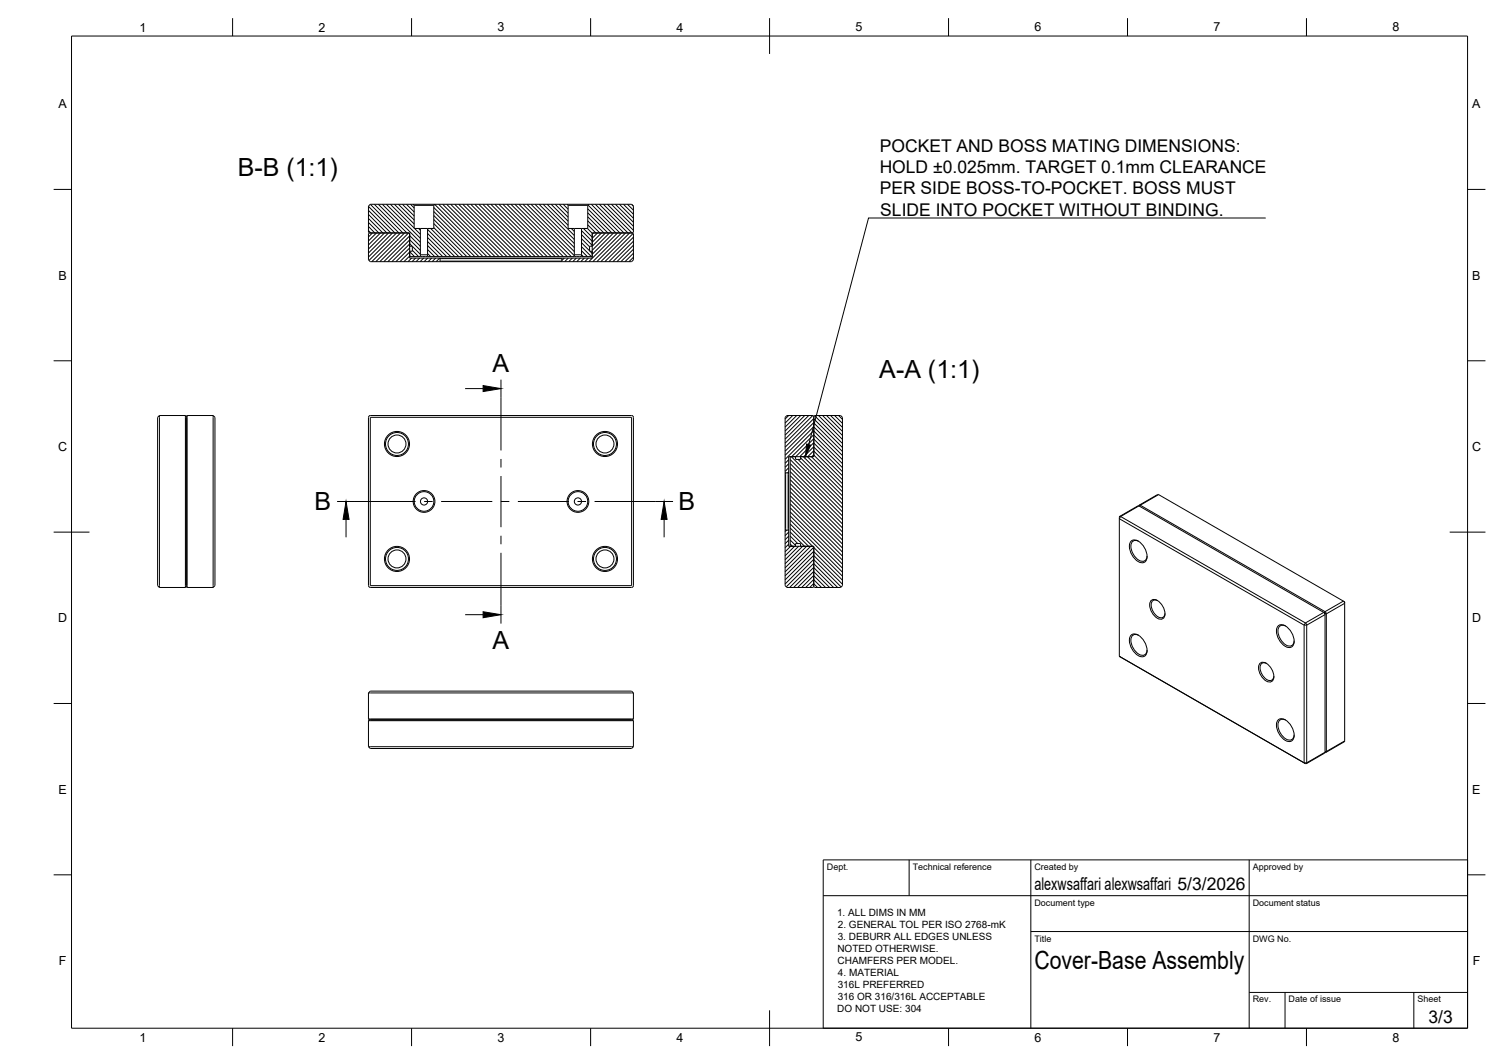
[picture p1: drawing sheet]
<svg xmlns="http://www.w3.org/2000/svg" width="420mm" height="297mm" viewBox="0 0 420 297" stroke-linecap="round" stroke-linejoin="round" font-family="sans-serif">
<!-- layer: Visible -->
<g fill="none" stroke="#000" stroke-width=".28">
<path d="M115.4 57h6.1M115.4 57h-12l-.5 .5v7.3l.3 .2M115.4 57l.3 .3M115.7 57.3h5.5M115.7 57.3v6.5h1.7M121.2 57.3v6.5h-1.8M121.5 57h36.9M121.5 57l-.3 .3M158.4 57h6.1M158.4 57l.3 .3M158.7 57.3h5.5M158.7 57.3v6.5h1.7"/>
<path d="M164.2 57.3v6.5h-1.7M164.5 57h11.9l.6 .5v7.3l-.3 .2M164.5 57l-.3 .3M103.2 65l-.3 .3v7.2l.5 .6h19.4M103.2 65h11.2v7.1h8.4M114.2 65l.2 .3M114.4 71.6h3M114.4 68.7h.8v1.4h-.8M117.4 63.8h2M117.4 71.1h2M117.4 71.6h2M117.4 63.8v7.8"/>
<path d="M119.4 71.6h41M119.4 63.8v7.8M122.8 72.1h34.3M122.8 73.1h34.3M122.8 72.1l.1 .1M122.9 72.9h34.1M122.9 72.2h34.1M122.9 72.9l-.1 .2M122.9 72.2v.7M157 72.2v.7M157 72.9l.1 .2M157.1 72.1l-.1 .1"/>
<path d="M160.4 71.6h2.1M160.4 71.1h2.1M160.4 63.8h2.1M160.4 63.8v7.8M162.5 63.8v7.8M162.5 71.6h2.9M165.4 68.7h-.7v1.4h.7M165.7 65l-.3 .3M176.7 65l.3 .3v7.2l-.6 .6h-19.3M176.7 65h-11.3v7.1h-8.3M44.5 116v48M44.5 116h7.3"/>
<path d="M44.5 116l-.5 .5v47l.5 .5M51.8 116v48M51.8 116l.2 .3M52 116.3v47.5M52.3 116v48M52.3 116h7.2M52.3 116l-.3 .3M59.5 116v48M59.5 116l.5 .5v47l-.5 .5M103.4 116.5h73v47h-73zM176.4 116l-73.2 .1-.2 .4-.1 47 .6 .5h72.9M176.5 116l.5 .5v47l-.5 .5"/>
<path d="M227.4 116.3l.2-.3h7.2l.6 .5v47l-.6 .5h-7.2l-.3-.2M227.4 116.3l-.3-.3h-7.3l-.5 .5v15.4M227.4 116.3v11.2h-7.1v4.4M219.3 131.9v16.3M219.3 131.9l.2 .1M219.5 132v16M219.5 132h.7M220.2 132v16M220.3 131.9v16.3M220.3 131.9l-.1 .1M220.7 127.5v25M222.2 127.5v.8h1.4v-.8"/>
<path d="M227.4 127.3l-.3 .2M219.3 148.2v15.3l.5 .5h7.3l.2-.2M219.5 148h.7M219.5 148l-.2 .2M220.2 148l.1 .2M220.3 148.2v4.3h7.1l-.1 11.3M222.2 152.5v-.7h1.4v.7M227.1 152.5l.3 .2M312.7 144.4v38.8M312.7 144.8l51.6 29.7v38.5M313.1 144.2l51.8 29.9 .1 .4v38.6h-.3l-52-29.9M313.1 144.2l-.4 .2"/>
<path d="M316 151a2.28 2.28 0 0 1 3.1 1 3.9 3.9 0 0 1 .8 4.8 2.28 2.28 0 0 1-3-.9 3.9 3.9 0 0 1-.9-4.9zM318.1 151.1a1.37 1.37 0 0 0-1.6 0 1.37 1.37 0 0 0-.6 1.4 4.5 4.5 0 0 0 3.4 4.2 1.34 1.34 0 0 0 1.2-1.5M318.2 141.2l51.6 29.8M318.2 141.2h-.3l-5.1 3M318.2 141.2l.3-.2 51.8 29.9 .2 .5v38.4l-.3 .2M318.3 141l5.1-2.9h.3l51.9 29.9v38.8l-.1 .3-5.1 2.9M44.5 164h7.3M52 163.8l.3 .2M52 163.8l-.2 .2M52.3 164h7.2M316 177.3a2.28 2.28 0 0 1 3.1 .9 3.9 3.9 0 0 1 .8 4.9 2.28 2.28 0 0 1-3-1 3.9 3.9 0 0 1-.9-4.8zM318.1 177.4a1.37 1.37 0 0 0-1.6-.1 1.37 1.37 0 0 0-.6 1.5 4.5 4.5 0 0 0 3.4 4.2 1.34 1.34 0 0 0 1.2-1.5"/>
<path d="M321.5 167.8a1.82 1.82 0 0 1 2.7 .6l.8 1.1a2.57 2.57 0 0 1-.2 3.2 2.78 2.78 0 0 1-3.2-2 3.2 3.2 0 0 1-.1-2.9zM323.4 167.7a1.27 1.27 0 0 0-1.6 .1 1.27 1.27 0 0 0-.2 1.6 3.7 3.7 0 0 0 2.9 3.1 1.14 1.14 0 0 0 1-1.3M357.1 174.7a2.28 2.28 0 0 1 3 .9 3.9 3.9 0 0 1 .9 4.9 2.28 2.28 0 0 1-3-1 3.9 3.9 0 0 1-.9-4.8zM359.2 174.8a1.37 1.37 0 0 0-1.6-.1 1.37 1.37 0 0 0-.6 1.5 4.5 4.5 0 0 0 3.4 4.2 1.34 1.34 0 0 0 1.1-1.5M369.8 171l.2 .1M369.8 171l.4 .6M370 171.1l.2 .3v38.6M375.3 167.8l.3 .6M102.9 193.4h74.1M102.9 193.4v7.3M102.9 193.4l.5-.5h73l.6 .5M177 193.4v7.3"/>
<path d="M312.7 183.2l.4 .2M351.9 185.3a1.82 1.82 0 0 1 2.8 .7l.7 1.1a2.57 2.57 0 0 1-.2 3.2 2.78 2.78 0 0 1-3.1-2.1 3.2 3.2 0 0 1-.2-2.9zM353.8 185.2a1.27 1.27 0 0 0-1.6 .2 1.27 1.27 0 0 0-.1 1.6 3.7 3.7 0 0 0 2.8 3 1.14 1.14 0 0 0 1-1.3M102.9 201.2h74.1M102.9 208.5h74.1M102.9 200.7h74.1M102.9 201.2v7.3M102.9 208.5l.5 .5h73l.6-.5M102.9 200.7l.3 .3M103.2 201h73.5M103.2 201l-.3 .2M176.7 201l.3 .2"/>
<path d="M177 201.2v7.3M177 200.7l-.3 .3M357.1 200.9a2.28 2.28 0 0 1 3 1 3.9 3.9 0 0 1 .9 4.8 2.28 2.28 0 0 1-3-.9 3.9 3.9 0 0 1-.9-4.9zM359.2 201a1.37 1.37 0 0 0-1.6 0 1.37 1.37 0 0 0-.6 1.4 4.5 4.5 0 0 0 3.4 4.2 1.34 1.34 0 0 0 1.1-1.5M370.2 210l-.1 .2-5.2 3"/>
<circle cx="110.9" cy="123.9" r="3.5"/>
<circle cx="110.9" cy="123.9" r="2.51"/>
<circle cx="110.9" cy="123.9" r="3.2"/>
<circle cx="118.5" cy="140" r="3"/>
<circle cx="118.5" cy="140" r="1.01"/>
<circle cx="118.5" cy="140" r="2.74"/>
<circle cx="161.4" cy="140" r="3"/>
<circle cx="161.4" cy="140" r="1.01"/>
<circle cx="161.4" cy="140" r="2.74"/>
<circle cx="169" cy="123.9" r="3.5"/>
<circle cx="169" cy="123.9" r="2.51"/>
<circle cx="169" cy="123.9" r="3.2"/>
<circle cx="110.9" cy="156" r="3.5"/>
<circle cx="110.9" cy="156" r="2.51"/>
<circle cx="110.9" cy="156" r="3.2"/>
<circle cx="169" cy="156" r="3.5"/>
<circle cx="169" cy="156" r="2.51"/>
<circle cx="169" cy="156" r="3.2"/>
</g>
<!-- layer: Visible Narrow -->
<path d="M323.7 138.1l-5.2 2.9-.2 .3M318.2 141.2l-5.1 3-.4 .6M369.8 171l-5.1 2.9-.4 .6h.7l5.2-2.9M375.3 167.8l-5.1 3-.2 .3M375.6 168.4l-5.1 3h-.3M312.7 183.2l.4 .2M370.2 210l-5.2 3h-.7l.4 .2M375.6 206.8l-5.1 3h-.3" fill="none" stroke="#000" stroke-width=".28"/>
<!-- layer: BORDER -->
<g fill="none" stroke="#000" stroke-width=".28">
<path d="M20 10.1h390v276.9h-390zM65 5.1v5M115 5.1v5M165 5.1v5M215 5.1v10M265 5.1v5M315 5.1v5M365 5.1v5M15 52.9h5M410 52.9h5M15 100.7h5M410 100.7h5"/>
<path d="M15 148.6h10M405 148.6h10M15 196.4h5M410 196.4h5M15 244.2h5M410 244.2h5M65 287v5M115 287v5M165 287v5M215 282.1v9.9M265 287v5M315 287v5"/>
<path d="M365 287v5"/>
</g>
<!-- layer: TITLEBLOCK -->
<path d="M230 240.1h180v46.9h-180zM230 250h180M254 240.1v9.9M288 240.1v46.9M349 240.1v46.9M288 260.1h122M349 277.1h61M359 277.1v9.9M395 277.1v9.9" fill="none" stroke="#000" stroke-width=".28"/>
<!-- layer: Hatching -->
<g fill="none" stroke="#000" stroke-width=".28">
<path d="M103 59.9l5.1 5.2M103 58.8l6.2 6.3M103 57.6l7.3 7.5M103.5 57.1l8 8M104.6 57.1l8 8M105.7 57.1l8 8M106.8 57.1l10.7 10.6M107.9 57.1l9.6 9.4M109.1 57.1l6.6 6.6M110.2 57.1l5.5 5.5M111.3 57.1l4.4 4.3M112.4 57.1l3.3 3.2"/>
<path d="M113.6 57.1l2.1 2.1M114.7 57.1l1 1M121.2 59l12.6 12.6M121.2 57.9l13.7 13.7M121.5 57.1l14.5 14.5M122.6 57.1l14.5 14.5M123.7 57.1l14.6 14.5M124.8 57.1l14.6 14.5M125.9 57.1l14.6 14.5M127 57.1l14.6 14.5M128.2 57.1l14.5 14.5M129.3 57.1l14.6 14.5"/>
<path d="M130.4 57.1l14.6 14.5M131.5 57.1l14.6 14.5M132.7 57.1l14.5 14.5M133.8 57.1l14.6 14.5M134.9 57.1l14.6 14.5M136 57.1l14.6 14.5M137.1 57.1l14.6 14.5M138.3 57.1l14.5 14.5M139.4 57.1l14.6 14.5M140.5 57.1l14.6 14.5M141.6 57.1l14.6 14.5M142.7 57.1l14.6 14.5"/>
<path d="M143.9 57.1l14.6 14.5M145 57.1l14.6 14.5M146.1 57.1l14.3 14.3M147.2 57.1l13.2 13.1M148.4 57.1l12 12M149.5 57.1l10.9 10.9M150.6 57.1l9.8 9.8M151.7 57.1l8.7 8.7M152.9 57.1l5.8 5.8M154 57.1l4.7 4.7M155.1 57.1l3.6 3.5M156.2 57.1l2.5 2.4"/>
<path d="M157.4 57.1l1.3 1.3M164.2 59.4l5.6 5.7M164.2 58.3l6.8 6.8M164.3 57.2l7.8 7.9M165.2 57.1l8 8M166.3 57.1l8 8M167.4 57.1l8.1 8M168.6 57.1l8 8M169.7 57.1l7.3 7.2M170.8 57.1l6.2 6.1M171.9 57.1l5.1 4.9M173.1 57.1l3.9 3.8"/>
<path d="M174.2 57.1l2.8 2.7M175.3 57.1l1.7 1.6M176.4 57.1l.6 .5M103 64.4l.6 .7M103 63.3l1.7 1.8M103 62.1l2.9 3M103 61l4 4.1M104 65.1l-1 1M105.2 65.1l-2.2 2.2M106.3 65.1l-3.3 3.3M107.4 65.1l-4.4 4.4M108.5 65.1l-5.5 5.5"/>
<path d="M109.6 65.1l-6.6 6.6M110.8 65.1l-7.7 7.6M111.9 65.1l-8 7.9M113 65.1l-8 7.9M114.1 65.1l-8 7.9M114.4 65.9l-7.1 7.1M114.4 67l-6 6M114.4 68.1l-4.9 4.9M114.4 69.2l-3.8 3.8M114.4 70.3l-2.7 2.7M114.4 71.5l-1.5 1.5M114.4 71.4l.3 .2"/>
<path d="M114.4 70.3l1.4 1.3M114.4 68l.7 .7M114.4 66.9l3.1 3M114.4 65.8l3.1 3M115 72l-1 1M115.2 69.9l1.7 1.7M115.2 68.8l2.3 2.2M115.8 63.8l1.7 1.6M116.1 72l-1 1M116.9 63.8l.6 .5M117.2 72l-1 1M118.4 72l-1 1"/>
<path d="M119.4 70.8l.9 .8M119.4 69.7l2 1.9M119.4 68.5l3.1 3.1M119.4 67.4l4.3 4.2M119.4 66.3l5.4 5.3M119.4 65.2l6.5 6.4M119.4 64.1l7.6 7.5M119.5 72l-1 1M120.3 63.8l7.8 7.8M120.6 72l-1 1M121.2 63.5l8.1 8.1M121.2 62.4l9.2 9.2"/>
<path d="M121.2 61.3l10.3 10.3M121.2 60.2l11.4 11.4M121.7 72l-1 1M122.8 72.1l-.9 .9M157.6 72l-.6 .7M158.8 72l-1 1M159.6 63.8l.8 .8M159.9 72l-1 1M161 72l-1 1M162.1 72l-1 1M162.5 71.1l.4 .5M162.5 70l1.6 1.6"/>
<path d="M162.5 68.9l2.7 2.7M162.5 67.8l2.2 2.2M162.5 66.6l2.2 2.3M162.5 65.5l3 3M162.5 64.4l3 3M163 63.8l2.5 2.5M163.3 72l-1 1M164.1 63.8l1.4 1.3M164.2 62.8l2.3 2.3M164.2 61.6l3.4 3.5M164.2 60.5l4.5 4.6M164.4 72l-1 1"/>
<path d="M164.8 70.1l.7 .7M165.8 65.1l-.3 .3M166.9 65.1l-1.4 1.4M168 65.1l-2.5 2.5M169.1 65.1l-3.6 3.6M170.3 65.1l-4.8 4.8M171.4 65.1l-5.9 5.9M172.5 65.1l-8 7.9M173.6 65.1l-8 7.9M174.8 65.1l-8 7.9M175.9 65.1l-8 7.9M176.8 65.2l-7.8 7.8"/>
<path d="M177 66.2l-6.9 6.8M177 67.3l-5.8 5.7M177 68.5l-4.6 4.5M177 69.6l-3.5 3.4M177 70.7l-2.4 2.3M177 71.8l-1.3 1.2M220.3 116l-.9 1M221.4 116l-2 2.1M222.6 116l-3.2 3.2M223.7 116l-4.3 4.3M224.8 116l-5.4 5.5M225.9 116l-6.5 6.6"/>
<path d="M227.1 116l-7.7 7.7M227.4 116.8l-8 8M227.4 118l-8 7.9M227.4 119.1l-8 8M227.4 119.2l8 8M227.4 118.1l8 8M227.4 116.9l8 8M227.6 116l7.8 7.8M228.7 116l6.7 6.7M229.8 116l5.6 5.6M230.9 116l4.5 4.4M232 116l3.4 3.3"/>
<path d="M233.2 116l2.2 2.2M234.3 116l1.1 1.1M220.3 128.3l-.9 1M220.3 129.4l-.9 1.1M220.3 130.6l-.9 1M220.3 131.7l-.3 .3M220.8 139.5l14.6 14.6M220.8 138.4l14.6 14.6M220.8 137.3l14.6 14.6M220.8 136.2l14.6 14.6M220.8 135.1l14.6 14.5M220.8 133.9l14.6 14.6"/>
<path d="M220.8 132.8l14.6 14.6M220.8 131.7l14.6 14.6M220.8 130.6l14.6 14.5M220.8 129.4l14.6 14.6M220.8 128.3l14.6 14.6M221.1 127.5l14.3 14.3M222.2 127.5l.1 .1M222.9 128.3l12.5 12.4M223.7 127.9l11.7 11.6M224.4 127.5l11 10.9M225.6 127.5l9.8 9.8M226.7 127.5l8.7 8.7"/>
<path d="M227.4 120.2l-8 8M227.4 121.3l-6.2 6.2M227.4 122.5l-5.1 5M227.4 123.6l-4 3.9M227.4 124.7l-2.9 2.8M227.4 125.8l-1.7 1.7M227.4 126.9l-.6 .6M227.4 127l8 8.1M227.4 125.9l8 8M227.4 124.8l8 8M227.4 123.7l8 8M227.4 122.6l8 8"/>
<path d="M227.4 121.4l8 8M227.4 120.3l8 8M219.8 148l-.4 .4M220.3 148.5l-.9 1M220.3 149.7l-.9 1M220.3 150.8l-.9 1M220.3 151.9l-.9 1M220.8 151.9l.6 .6M220.8 150.8l1.5 1.5M220.8 149.7l2.1 2.1M220.8 148.5l3.9 4M220.8 147.4l5.1 5.1"/>
<path d="M220.8 146.3l6.2 6.2M220.8 145.2l14.6 14.5M220.8 144l14.6 14.6M220.8 142.9l14.6 14.6M220.8 141.8l14.6 14.6M220.8 140.7l14.6 14.5M220.9 152.5l-1.5 1.5M222 152.5l-2.6 2.6M223.1 152.5l-3.7 3.8M224.2 152.5l-4.8 4.9M225.4 152.5l-6 6M226.5 152.5l-7.1 7.1"/>
<path d="M227.4 152.8l-8 7.9M227.4 153.9l-8 8M227.4 155l-8 8M227.4 156.1l-7.7 7.7M227.4 157.3l-6.8 6.7M227.4 158.4l-5.7 5.6M227.4 159.5l-4.6 4.5M227.4 159.6l4.4 4.4M227.4 158.5l5.5 5.5M227.4 157.4l6.6 6.6M227.4 156.2l7.6 7.7M227.4 155.1l8 8"/>
<path d="M227.4 154l8 8M227.4 152.9l8 8M227.4 160.6l-3.4 3.4M227.4 161.7l-2.3 2.3M227.4 162.9l-1.2 1.1M227.4 163l1 1M227.4 161.8l2.1 2.2M227.4 160.7l3.2 3.3"/>
</g>
<!-- layer: Section Lines -->
<g fill="none" stroke="#000" stroke-width=".28">
<path d="M129.9 108.5h5.1M140 106v19.8M140 128.1v2.4M140 132.9v14.3M94.2 140h21.9M96.7 145v5M118.5 140h2.4M123.2 140h14.3M139.9 140h2.4M140 149.6v2.3M140 154.3v19.8M144.7 140h14.3"/>
<path d="M161.3 140h2.4M166.1 140h21.9M185.5 145v5M129.9 171.6h5.1"/>
</g>
<path d="M135 107.6l5 .9-5 .8zM96.7 140l.8 5h-1.7zM185.5 140l.9 5h-1.7zM135 170.8l5 .8-5 .9z" fill="#000" stroke="#000" stroke-width=".28"/>
<!-- layer: Leaders -->
<path d="M225.3 124l1.2 .3-1.5 3.2z" fill="#000" stroke="#000" stroke-width=".28"/>
<path d="M353.6 60.9h-111l-16.7 63.2" fill="none" stroke="#000" stroke-width=".28"/>
<g font-size="7">
<text x="66.4" y="49.2">B-B (1:1)</text>
<text x="137.6" y="104">A</text>
<text x="245.6" y="105.6">A-A (1:1)</text>
<text x="87.9" y="142.5">B</text>
<text x="189.5" y="142.5">B</text>
<text x="137.6" y="181.1">A</text>
<text x="289" y="270.6">Cover-Base Assembly</text>
</g>
<g font-size="4.9">
<text x="245.8" y="42.5">POCKET AND BOSS MATING DIMENSIONS:</text>
<text x="245.7" y="48.4">HOLD ±0.025mm. TARGET 0.1mm CLEARANCE</text>
<text x="245.8" y="54.3">PER SIDE BOSS-TO-POCKET. BOSS MUST</text>
<text x="245.9" y="60.2">SLIDE INTO POCKET WITHOUT BINDING.</text>
<text x="289" y="248.5">alexwsaffari alexwsaffari 5/3/2026</text>
<text x="399.1" y="285.7">3/3</text>
</g>
<g font-size="3.5">
<text x="39" y="8.8">1</text>
<text x="89" y="8.8">2</text>
<text x="139" y="8.8">3</text>
<text x="189" y="8.8">4</text>
<text x="239" y="8.8">5</text>
<text x="289" y="8.8">6</text>
<text x="339" y="8.8">7</text>
<text x="389" y="8.8">8</text>
<text x="16.3" y="30.2">A</text>
<text x="411.3" y="30.2">A</text>
<text x="16.3" y="78">B</text>
<text x="411.3" y="78">B</text>
<text x="16.2" y="125.9">C</text>
<text x="411.2" y="125.9">C</text>
<text x="16.2" y="173.7">D</text>
<text x="411.2" y="173.7">D</text>
<text x="16.3" y="221.6">E</text>
<text x="411.3" y="221.6">E</text>
<text x="16.4" y="269.4">F</text>
<text x="411.4" y="269.4">F</text>
<text x="39" y="290.8">1</text>
<text x="89" y="290.8">2</text>
<text x="139" y="290.8">3</text>
<text x="189" y="290.8">4</text>
<text x="239" y="290.8">5</text>
<text x="289" y="290.8">6</text>
<text x="339" y="290.8">7</text>
<text x="389" y="290.8">8</text>
</g>
<g font-size="2.8">
<text x="233.8" y="255.7">1. ALL DIMS IN MM</text>
<text x="234" y="262.5">3. DEBURR ALL EDGES UNLESS</text>
<text x="234.1" y="259.1">2. GENERAL TOL PER ISO 2768-mK</text>
<text x="233.9" y="265.8">NOTED OTHERWISE.</text>
<text x="234" y="269.2">CHAMFERS PER MODEL.</text>
<text x="234" y="275.9">316L PREFERRED</text>
<text x="234.1" y="272.5">4. MATERIAL</text>
<text x="234" y="279.2">316 OR 316/316L ACCEPTABLE</text>
<text x="233.9" y="282.6">DO NOT USE: 304</text>
</g>
<g font-size="2.5">
<text x="231" y="242.9">Dept.</text>
<text x="255" y="242.9">Technical reference</text>
<text x="289" y="242.9">Created by</text>
<text x="350" y="242.9">Approved by</text>
<text x="289" y="252.8">Document type</text>
<text x="350" y="252.8">Document status</text>
<text x="289" y="262.9">Title</text>
<text x="350" y="262.9">DWG No.</text>
<text x="350" y="279.9">Rev.</text>
<text x="360" y="279.9">Date of issue</text>
<text x="396" y="279.9">Sheet</text>
</g>
</svg>
